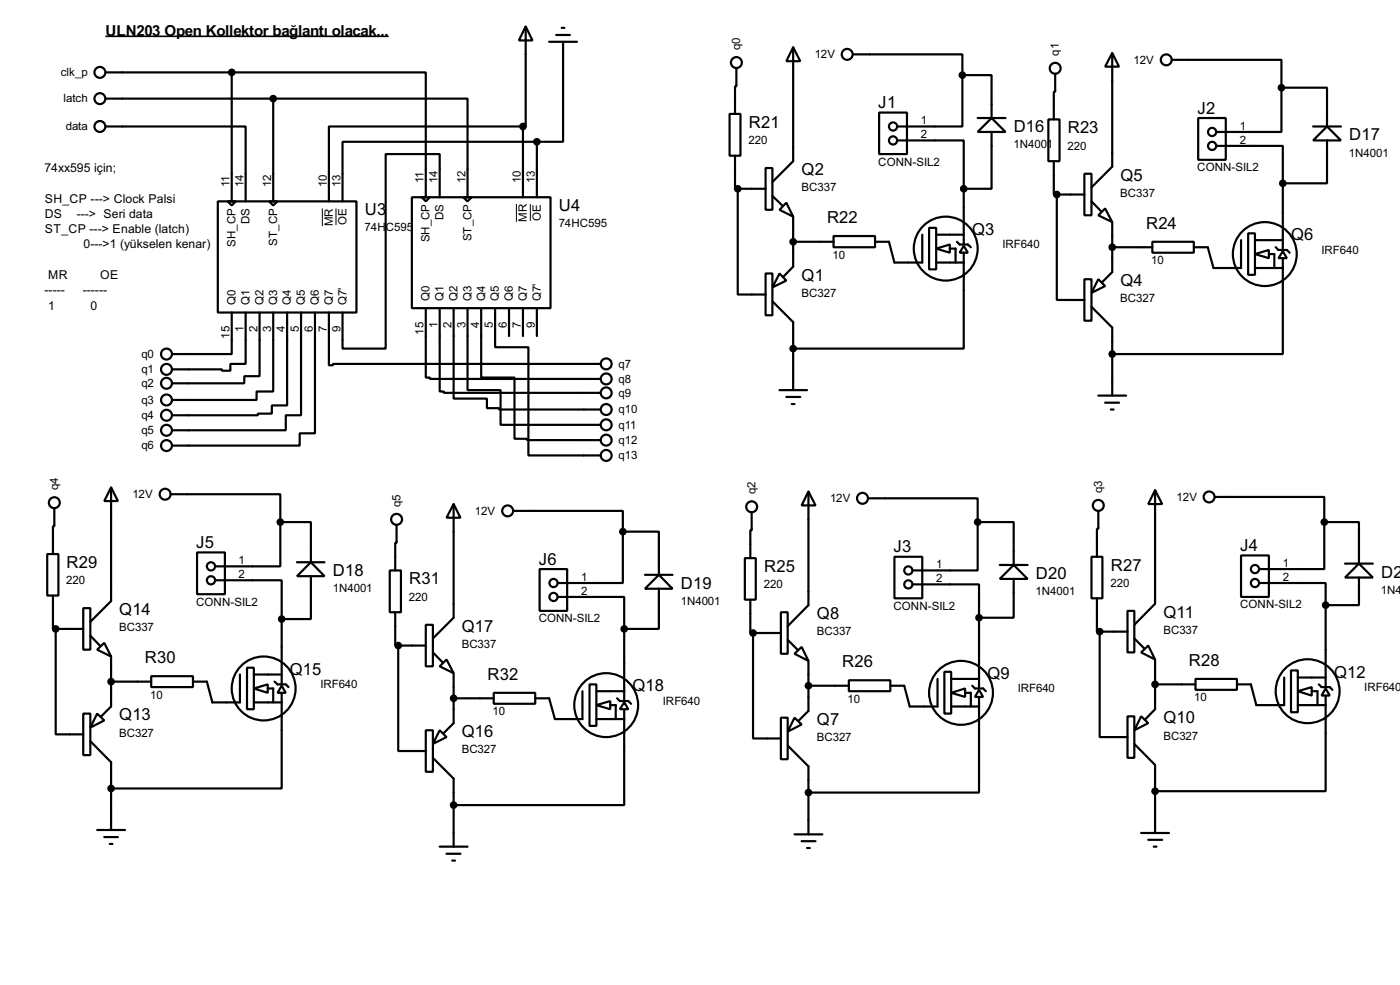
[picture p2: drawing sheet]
<svg xmlns="http://www.w3.org/2000/svg" width="256mm" height="180mm" viewBox="0 0 256 180" stroke-linecap="round" stroke-linejoin="round" font-family="sans-serif">
<g fill="none" stroke="#000" stroke-width=".4">
<path d="M19.4 13.3h23.1M19.4 18.1h30.7M42.5 13.3h35.5v22.8M42.5 13.3v23.6M50.1 18.1h35.6v18M50.1 18.1v18.8M96.3 4.9l1.3 2.5h-2.5zM96.3 4.9v18.3h-.5M100.6 7.7h5.1M101.9 6.4h2.5M102.9 5.1h.5M103.2 7.7v18.3h-4.8"/>
<path d="M134.9 12.5v3.3h-.2v5.1M145.3 8.7l1.3 2.5h-2.5zM145.3 8.7v20.8l-3.8 3.8M156.3 10h20v3.8M176.3 13.8v9.4h-11.9M176.3 13.8h5.4v7.8M193.3 13.5v3.3h-.2v5.1M203.8 9.7l1.2 2.5h-2.5zM203.8 9.7v20.8l-3.8 3.8M214.7 11h20.1v5.1M234.8 16.1v8.1h-12M234.8 16.1h8.3v7.1"/>
<path d="M19.4 23.2h25.6v13.7M39.9 36.9h25.4v20.3h-25.4zM41.7 36.9h1.5l-.7 .7zM49.3 36.9h1.6l-.8 .7zM75.5 36.1h25.4v20.3h-25.4zM77.3 36.1h1.5l-.8 .8zM80.6 36.1v-7.9h-9.9v35.6h-7.9v-6.6M84.9 36.1h1.5l-.7 .8zM95.8 23.2h-35.5v13.7M95.8 23.2v12.9M98.4 26h-35.6v10.9M98.4 26v10.1"/>
<path d="M133.7 20.9h2v7.6h-2zM134.7 28.5v6.1h.5M135.2 34.6v19.3h5.1M135.2 34.6h5.1M140.3 30.8h1.2v7.6h-1.2zM141.5 35.9l1.8 1.7M144.1 37.1l1.2 2.6-2.5-1.3zM145.3 39.7v9.1l-1.7 1.8M161.1 20.6h5.1v7.6h-5.1zM164.4 25.7h12.2v8.9M176.6 34.6v5.8M179.1 21.6h5.1"/>
<path d="M181.7 21.6l2.5 2.6h-5.1zM181.7 24.2v10.4h-5.1M192.1 21.9h2v7.6h-2zM193.1 29.5v6.1h.5M193.6 35.6v19.3h5.1M193.6 35.6h5.1M198.7 31.8h1.3v7.6h-1.3zM200 36.9l1.7 1.8M201.2 39.4l1.3-1.2 1.3 2.5zM219.5 21.6h5.1v7.7h-5.1zM222.8 26.7h12.2v6.9M235 33.6v7.9"/>
<path d="M240.6 23.2h5.1M243.1 23.2l2.6 2.5h-5.1zM243.1 25.7v7.9h-8.1M42.5 57.2v7.6h-10.9M45 57.2v9.4h-2.8v1.3h-1.5v-.3h-9.1M47.6 57.2v11.7h-2.8v1.3h-13.2M50.1 57.2v14.5h-3.1v1.5h-15.4M52.6 57.2v17h-2.8v1.5h-2.5v.3h-15.7M55.2 57.2v18.8h-2.8v2.8h-20.8M57.7 57.2v22.1h-2.8v2.3h-23.3M60.3 57.2v9.7h.7v-.3h49M78 56.4v12.7h.8v.3h31.2"/>
<path d="M80.6 56.4v15.3h.7v.2h28.7M83.1 56.4v16.6h6.1v1.7h2.3v.3h18.5M85.7 56.4v15h6v6.4h18.3M88.2 56.4v12.7h6.1v11.2h2.3v.3h13.4M90.7 56.4v7.2h6.1v19.8h13.2M93.3 56.4v5.1M95.8 56.4v5.1M98.4 56.4v5.1M140.3 50.1h1.2v7.6h-1.2zM141.5 55.2l3.8 3.8v12.4M142.8 50.1l1.3 1.3-2.6 1.2zM145.3 44.3h7.4"/>
<path d="M152.7 43.2h7.6v2.1h-7.6zM169 43v5.1h-5.1l-1-3.8h-2.6M170.2 41.7h1.3v7.6h-1.3zM171.5 45.5l2.5-.7v1.5zM171.5 48.1h5.1M171.5 43h5.1M174 45.5h1.1v2.6M175.3 44.3l.5 .5h1.5l.6 .5M176.6 45l.7 1.3h-1.5zM176.6 46.3v17.5h-31.3M176.6 40.7v4.1M198.7 51.1h1.3v7.6h-1.3z"/>
<path d="M200 56.2l3.8 3.8v12.4M201.2 51.1l1.3 1.3-2.5 1.2zM203.8 40.7v9.1l-1.8 1.8M203.8 45.3h7.3M211.1 44.3h7.6v2h-7.6zM227.4 44v5.1h-5.1l-1-3.8h-2.6M228.7 42.7h1.2v7.6h-1.2zM229.9 46.5l2.6-.7v1.5zM229.9 49.1h5.1M229.9 44h5.1M232.5 46.5h1v2.6M233.7 45.3l.5 .5h1.6l.5 .5"/>
<path d="M235 46l.8 1.3h-1.6zM235 47.3v17.5h-31.2M235 41.7v4.1M142.8 71.4h5.1M144.1 72.7h2.5M145.1 74h.5M201.2 72.4h5.1M202.5 73.7h2.5M203.5 75h.5M10 93v3.3h-.3v5.1M20.4 89.2l1.2 2.5h-2.5zM20.4 89.2v20.8l-3.8 3.8"/>
<path d="M31.3 90.5h20.1v5.1M51.4 95.6v8.1h-12M51.4 95.6h5.6v7.3M72.7 96.1v3.3h-.3v5M83.1 92.3l1.3 2.5h-2.6zM83.1 92.3v20.8l-3.8 3.8M94 93.5h20.1v3.8M114.1 97.3v9.4h-11.9M114.1 97.3h6.6v7.9M137.7 93.8v3.3h-.2v5.1M148.1 90l1.3 2.5h-2.5zM148.1 90v20.8l-3.8 3.8"/>
<path d="M159.1 91.2h20v4.4M179.1 95.6v8.8h-11.9M179.1 95.6h6.6v7.8M201.2 93.5v3.3h-.2v5.1M211.6 89.7l1.3 2.6h-2.5zM211.6 89.7v20.8l-3.8 3.9M222.6 91h20v4.6M242.6 95.6v8.6h-11.9M242.6 95.6h6.4v7.6M8.7 101.4h2v7.6h-2zM9.7 109v6.1h.5M10.2 115.1v19.3h5.1"/>
<path d="M10.2 115.1h5.1M15.3 111.3h1.3v7.6h-1.3zM16.6 116.4l1.7 1.8M17.8 118.9l1.3-1.2 1.3 2.5zM36.1 101.1h5.1v7.7h-5.1zM39.4 106.2h12.2v7.1M51.6 113.3v7.7M54.4 105.5l2.6-2.6 2.5 2.6zM54.4 102.9h5.1M57 105.5v7.8h-5.4M71.4 104.4h2.1v7.7h-2.1zM72.4 112.1v6.1h.6"/>
<path d="M73 118.2v19.3h5M73 118.2h5M78 114.4h1.3v7.6h-1.3zM79.3 119.4l1.8 1.8M98.9 104.2h5v7.6h-5zM102.2 109.3h12.2v5.8M114.4 115.1v8.9M118.2 105.2h5M120.7 105.2l2.5 2.6h-5zM120.7 107.8v7.3h-6.3M136.5 102.2h2v7.6h-2zM137.5 109.8v6.1h.5"/>
<path d="M138 115.9v19.3h5.1M138 115.9h5.1M143.1 112.1h1.2v7.6h-1.2zM144.3 117.1l1.8 1.8M145.6 119.7l1.3-1.3 1.2 2.6zM163.9 101.9h5.1v7.6h-5.1zM167.2 107h12.2v6.1M179.4 113.1v8.6M183.2 103.4h5.1M185.7 103.4l2.6 2.6h-5.1zM185.7 106v7.1h-6.3M200 101.9h2v7.6h-2z"/>
<path d="M201 109.5v6.1h.5M201.5 115.6v19.3h5.1M201.5 115.6h5.1M206.6 111.8h1.2v7.6h-1.2zM207.8 116.9l1.8 1.8M209.1 119.4l1.3-1.2 1.2 2.5zM227.4 101.7h5.1v7.6h-5.1zM230.7 106.7h12.2v4.1M242.9 110.8v10.7M246.4 103.2h5.1M249 103.2l2.5 2.5h-5.1zM249 105.7v5.1h-6.1"/>
<path d="M15.3 130.6h1.3v7.6h-1.3zM16.6 135.7l3.8 3.8v12.4M17.8 130.6l1.3 1.3-2.5 1.3zM20.4 120.2v9.1l-1.8 1.8M20.4 124.8h7.3M27.7 123.8h7.7v2h-7.7zM44 123.5v5.1h-5.1l-1-3.8h-2.5M45.3 122.2h1.2v7.6h-1.2zM46.5 126l2.6-.7v1.5zM46.5 128.6h5.1M46.5 123.5h5.1M49.1 126h1v2.6"/>
<path d="M50.3 124.8l.6 .5h1.5l.5 .5M51.6 125.5l.8 1.3h-1.5zM51.6 126.8v17.5h-31.2M51.6 121.2v4.1M78 133.7h1.3v7.6h-1.3zM79.3 138.7l3.8 3.8v12.5M80.6 133.7l1.2 1.2-2.5 1.3zM80.6 122l1.2-1.3 1.3 2.5zM83.1 123.2v9.2l-1.8 1.8M83.1 127.8h7.4M90.5 126.8h7.6v2h-7.6zM106.7 126.5v5.1h-5l-1.1-3.8h-2.5"/>
<path d="M108 125.3h1.3v7.6h-1.3zM109.3 129.1l2.5-.8v1.5zM109.3 126.5h5.1M109.3 131.6h5.1M111.8 129.1h1v2.5M113.1 127.8l.5 .5h1.5l.5 .5M114.4 128.6l.7 1.2h-1.5zM114.4 129.8v17.6h-31.3M114.4 124.3v4M143.1 131.4h1.2v7.6h-1.2zM144.3 136.5l3.8 3.8v12.4M145.6 131.4l1.3 1.2-2.6 1.3z"/>
<path d="M148.1 121v9.1l-1.7 1.8M148.1 125.5h7.4M155.5 124.5h7.6v2h-7.6zM171.8 124.3v5h-5.1l-1-3.8h-2.6M173 123h1.3v7.6h-1.3zM174.3 126.8l2.5-.8v1.6zM174.3 129.3h5.1M174.3 124.3h5.1M176.8 126.8h1.1v2.5M178.1 125.5l.5 .5h1.5l.5 .5M179.4 126.3l.7 1.3h-1.5zM179.4 127.6v17.5h-31.3"/>
<path d="M179.4 122v4M206.6 131.1h1.2v7.6h-1.2zM207.8 136.2l3.8 3.8v12.5M209.1 131.1l1.3 1.3-2.6 1.3zM211.6 120.7v9.1l-1.7 1.8M211.6 125.3h7.4M219 124.3h7.6v2h-7.6zM235.3 124v5.1h-5.1l-1-3.8h-2.6M236.5 122.7h1.3v7.7h-1.3zM237.8 126.5l2.5-.7v1.5zM237.8 129.1h5.1M237.8 124h5.1"/>
<path d="M240.3 126.5h1.1v2.6M241.6 125.3l.5 .5h1.5l.5 .5M242.9 126l.7 1.3h-1.5zM242.9 127.3v17.5h-31.3M242.9 121.7v4.1M17.8 151.9h5.1M19.1 153.2h2.5M20.1 154.5h.5M80.6 155h5.1M81.8 156.3h2.6M82.9 157.5h.5M145.6 152.7h5.1"/>
<path d="M146.9 154h2.5M147.9 155.2h.5M209.1 152.5h5.1M210.4 153.7h2.5M211.4 155h.5"/>
<circle cx="18.3" cy="13.3" r="1"/>
<circle cx="18.3" cy="18.1" r="1"/>
<circle cx="134.9" cy="11.5" r="1"/>
<circle cx="155.2" cy="10" r="1"/>
<circle cx="193.3" cy="12.5" r="1"/>
<circle cx="213.6" cy="11" r="1"/>
<circle cx="18.3" cy="23.2" r="1"/>
<circle cx="163.6" cy="23.2" r=".75"/>
<circle cx="163.6" cy="25.7" r=".75"/>
<circle cx="222" cy="26.7" r=".75"/>
<circle cx="222" cy="24.2" r=".75"/>
<circle cx="173.2" cy="45.5" r="5.9"/>
<circle cx="231.7" cy="46.5" r="5.9"/>
<circle cx="30.5" cy="64.8" r="1"/>
<circle cx="30.5" cy="67.6" r="1"/>
<circle cx="30.5" cy="78.8" r="1"/>
<circle cx="30.5" cy="73.2" r="1"/>
<circle cx="30.5" cy="76" r="1"/>
<circle cx="30.5" cy="70.2" r="1"/>
<circle cx="111" cy="77.8" r="1"/>
<circle cx="111" cy="71.9" r="1"/>
<circle cx="111" cy="66.6" r="1"/>
<circle cx="111" cy="69.4" r="1"/>
<circle cx="111" cy="75" r="1"/>
<circle cx="9.9" cy="92" r="1"/>
<circle cx="30.2" cy="90.5" r="1"/>
<circle cx="30.5" cy="81.6" r="1"/>
<circle cx="72.6" cy="95.1" r="1"/>
<circle cx="93" cy="93.5" r="1"/>
<circle cx="111" cy="80.6" r="1"/>
<circle cx="111" cy="83.4" r="1"/>
<circle cx="137.7" cy="92.8" r="1"/>
<circle cx="158" cy="91.2" r="1"/>
<circle cx="201.2" cy="92.5" r="1"/>
<circle cx="221.5" cy="91" r="1"/>
<circle cx="38.6" cy="106.2" r=".75"/>
<circle cx="38.6" cy="103.7" r=".75"/>
<circle cx="101.4" cy="109.3" r=".75"/>
<circle cx="101.4" cy="106.7" r=".75"/>
<circle cx="166.4" cy="107" r=".75"/>
<circle cx="166.4" cy="104.4" r=".75"/>
<circle cx="229.9" cy="104.2" r=".75"/>
<circle cx="229.9" cy="106.7" r=".75"/>
<circle cx="48.3" cy="126" r="5.9"/>
<circle cx="111" cy="129.1" r="5.9"/>
<circle cx="176" cy="126.8" r="5.9"/>
<circle cx="239.5" cy="126.5" r="5.9"/>
</g>
<path d="M59.1 38.2v3.2M61.6 38.2v3M94.6 37.4v3.2M97.2 37.3v3.1" fill="none" stroke="#000" stroke-width=".18"/>
<g fill="#000" stroke="#000" stroke-width=".4">
<circle cx="42.4" cy="13.3" r=".5"/>
<circle cx="50" cy="18.1" r=".5"/>
<circle cx="176.3" cy="13.8" r=".5"/>
<circle cx="234.7" cy="16.1" r=".5"/>
<circle cx="95.8" cy="23.2" r=".5"/>
<circle cx="98.3" cy="26" r=".5"/>
<circle cx="135.1" cy="34.6" r=".5"/>
<circle cx="176.5" cy="34.6" r=".5"/>
<circle cx="193.6" cy="35.6" r=".5"/>
<circle cx="235" cy="33.6" r=".5"/>
<circle cx="145.3" cy="44.3" r=".5"/>
<circle cx="203.7" cy="45.3" r=".5"/>
<circle cx="145.3" cy="63.8" r=".5"/>
<circle cx="203.7" cy="64.8" r=".5"/>
<circle cx="51.3" cy="95.6" r=".5"/>
<circle cx="114.1" cy="97.3" r=".5"/>
<circle cx="179.1" cy="95.6" r=".5"/>
<circle cx="242.6" cy="95.6" r=".5"/>
<circle cx="10.2" cy="115.1" r=".5"/>
<circle cx="51.6" cy="113.3" r=".5"/>
<circle cx="72.9" cy="118.2" r=".5"/>
<circle cx="114.3" cy="115.1" r=".5"/>
<circle cx="137.9" cy="115.9" r=".5"/>
<circle cx="179.3" cy="113.1" r=".5"/>
<circle cx="201.4" cy="115.6" r=".5"/>
<circle cx="242.8" cy="110.8" r=".5"/>
<circle cx="20.3" cy="124.8" r=".5"/>
<circle cx="83.1" cy="127.8" r=".5"/>
<circle cx="148.1" cy="125.5" r=".5"/>
<circle cx="211.6" cy="125.3" r=".5"/>
<circle cx="20.3" cy="144.3" r=".5"/>
<circle cx="83.1" cy="147.4" r=".5"/>
<circle cx="148.1" cy="145.1" r=".5"/>
<circle cx="211.6" cy="144.8" r=".5"/>
</g>
<path d="M19.3 6.7h51.9" fill="none" stroke="#000" stroke-width=".3"/>
<g font-size="3.4">
<text x="137.2" y="23.4">R21</text>
<text x="160.9" y="19.8">J1</text>
<text x="219.4" y="20.8">J2</text>
<text x="185.7" y="24.2">D16</text>
<text x="195.6" y="24.4">R23</text>
<text x="247.2" y="25.7">D17</text>
<text x="146.9" y="32.1">Q2</text>
<text x="205.3" y="33.1">Q5</text>
<text x="66.9" y="39.4">U3</text>
<text x="102.4" y="38.6">U4</text>
<text x="151.5" y="40.9">R22</text>
<text x="210" y="41.9">R24</text>
<text x="178.1" y="43">Q3</text>
<text x="236.5" y="44">Q6</text>
<text x="146.9" y="51.4">Q1</text>
<text x="205.3" y="52.4">Q4</text>
<text x="36" y="100.3">J5</text>
<text x="163.7" y="101.1">J3</text>
<text x="227.2" y="100.9">J4</text>
<text x="12.2" y="103.9">R29</text>
<text x="61" y="105.5">D18</text>
<text x="75" y="107">R31</text>
<text x="98.7" y="103.4">J6</text>
<text x="124.8" y="107.8">D19</text>
<text x="140" y="104.7">R25</text>
<text x="189.8" y="106">D20</text>
<text x="203.5" y="104.5">R27</text>
<text x="253" y="105.7">D2</text>
<text x="21.9" y="112.6">Q14</text>
<text x="149.7" y="113.3">Q8</text>
<text x="213.2" y="113.1">Q11</text>
<text x="84.6" y="115.6">Q17</text>
<text x="26.6" y="121.4">R30</text>
<text x="53.1" y="123.5">Q15</text>
<text x="89.3" y="124.5">R32</text>
<text x="154.3" y="122.2">R26</text>
<text x="180.9" y="124.3">Q9</text>
<text x="217.8" y="121.9">R28</text>
<text x="244.4" y="124">Q12</text>
<text x="21.9" y="131.9">Q13</text>
<text x="115.9" y="126.6">Q18</text>
<text x="84.6" y="134.9">Q16</text>
<text x="149.7" y="132.6">Q7</text>
<text x="213.2" y="132.4">Q10</text>
</g>
<text font-size="3.1" x="19.3" y="6.5">ULN203 Open Kollektor bağlantı olacak...</text>
<g font-size="2.5">
<text x="8.2" y="31.5">74xx595 için;</text>
<text x="8.2" y="37.1">SH_CP ---&gt; Clock Palsi</text>
<text x="8.2" y="39.9">DS</text>
<text x="14.1" y="39.9">---&gt; Seri data</text>
<text x="8.2" y="42.7">ST_CP ---&gt; Enable (latch)</text>
<text x="15.3" y="45.5">0---&gt;1 (yükselen kenar)</text>
<text x="8.2" y="53.9">-----</text>
<text x="8.8" y="51.1">MR</text>
<text x="15.2" y="53.9">------</text>
<text x="18.3" y="51.1">OE</text>
<text x="8.8" y="56.7">1</text>
<text x="16.6" y="56.7">0</text>
</g>
<g font-size="2.4">
<text x="135.6" y="9.2" transform="rotate(-90 135.6 9.2)">q0</text>
<text x="149.3" y="10.6">12V</text>
<text x="194" y="10.2" transform="rotate(-90 194 10.2)">q1</text>
<text x="207.7" y="11.6">12V</text>
<text x="11.2" y="13.9">clk_p</text>
<text x="11.7" y="18.7">latch</text>
<text x="12.1" y="23.8">data</text>
<text x="168.7" y="22.8">1</text>
<text x="227.1" y="23.8">1</text>
<text x="137.2" y="26.4">220</text>
<text x="168.7" y="25.3">2</text>
<text x="185.7" y="27.2">1N4001</text>
<text x="195.6" y="27.4">220</text>
<text x="227.1" y="26.3">2</text>
<text x="247.1" y="28.6">1N4001</text>
<text x="42.1" y="34.3" transform="rotate(-90 42.1 34.3)">11</text>
<text x="44.6" y="34.3" transform="rotate(-90 44.6 34.3)">14</text>
<text x="49.7" y="34.3" transform="rotate(-90 49.7 34.3)">12</text>
<text x="59.9" y="34.3" transform="rotate(-90 59.9 34.3)">10</text>
<text x="62.4" y="34.3" transform="rotate(-90 62.4 34.3)">13</text>
<text x="77.6" y="33.5" transform="rotate(-90 77.6 33.5)">11</text>
<text x="80.2" y="33.5" transform="rotate(-90 80.2 33.5)">14</text>
<text x="85.3" y="33.5" transform="rotate(-90 85.3 33.5)">12</text>
<text x="95.4" y="33.6" transform="rotate(-90 95.4 33.6)">10</text>
<text x="98" y="33.5" transform="rotate(-90 98 33.5)">13</text>
<text x="146.8" y="35">BC337</text>
<text x="160.9" y="30.3">CONN-SIL2</text>
<text x="205.2" y="36">BC337</text>
<text x="219.3" y="31.4">CONN-SIL2</text>
<text x="45.7" y="41.1" transform="rotate(-90 45.7 41.1)">DS</text>
<text x="61" y="41.4" transform="rotate(-90 61 41.4)">MR</text>
<text x="63.5" y="41.2" transform="rotate(-90 63.5 41.2)">OE</text>
<text x="81.3" y="40.3" transform="rotate(-90 81.3 40.3)">DS</text>
<text x="96.5" y="40.6" transform="rotate(-90 96.5 40.6)">MR</text>
<text x="99.1" y="40.4" transform="rotate(-90 99.1 40.4)">OE</text>
<text x="102.4" y="41.6">74HC595</text>
<text x="43.2" y="45.2" transform="rotate(-90 43.2 45.2)">SH_CP</text>
<text x="50.8" y="45" transform="rotate(-90 50.8 45)">ST_CP</text>
<text x="66.8" y="42.3">74H</text>
<text x="70.7" y="42.3">C595</text>
<text x="78.7" y="44.4" transform="rotate(-90 78.7 44.4)">SH_CP</text>
<text x="86.4" y="44.2" transform="rotate(-90 86.4 44.2)">ST_CP</text>
<text x="152.5" y="47.3">10</text>
<text x="183.6" y="45.4">IRF640</text>
<text x="242.1" y="46.5">IRF640</text>
<text x="210.9" y="48.3">10</text>
<text x="43.1" y="55.9" transform="rotate(-90 43.1 55.9)">Q0</text>
<text x="45.7" y="55.9" transform="rotate(-90 45.7 55.9)">Q1</text>
<text x="48.2" y="55.9" transform="rotate(-90 48.2 55.9)">Q2</text>
<text x="50.8" y="55.9" transform="rotate(-90 50.8 55.9)">Q3</text>
<text x="53.3" y="55.9" transform="rotate(-90 53.3 55.9)">Q4</text>
<text x="55.8" y="55.9" transform="rotate(-90 55.8 55.9)">Q5</text>
<text x="58.4" y="55.9" transform="rotate(-90 58.4 55.9)">Q6</text>
<text x="60.9" y="55.9" transform="rotate(-90 60.9 55.9)">Q7</text>
<text x="63.5" y="55.9" transform="rotate(-90 63.5 55.9)">Q7'</text>
<text x="78.7" y="55.1" transform="rotate(-90 78.7 55.1)">Q0</text>
<text x="81.3" y="55.1" transform="rotate(-90 81.3 55.1)">Q1</text>
<text x="83.8" y="55.1" transform="rotate(-90 83.8 55.1)">Q2</text>
<text x="86.4" y="55.1" transform="rotate(-90 86.4 55.1)">Q3</text>
<text x="88.9" y="55.1" transform="rotate(-90 88.9 55.1)">Q4</text>
<text x="91.4" y="55.1" transform="rotate(-90 91.4 55.1)">Q5</text>
<text x="94" y="55.1" transform="rotate(-90 94 55.1)">Q6</text>
<text x="96.5" y="55.1" transform="rotate(-90 96.5 55.1)">Q7</text>
<text x="99.1" y="55.1" transform="rotate(-90 99.1 55.1)">Q7'</text>
<text x="146.8" y="54.3">BC327</text>
<text x="205.2" y="55.3">BC327</text>
<text x="25.9" y="65.5">q0</text>
<text x="42.1" y="62" transform="rotate(-90 42.1 62)">15</text>
<text x="44.6" y="60.9" transform="rotate(-90 44.6 60.9)">1</text>
<text x="47.2" y="60.9" transform="rotate(-90 47.2 60.9)">2</text>
<text x="49.7" y="60.9" transform="rotate(-90 49.7 60.9)">3</text>
<text x="52.2" y="60.9" transform="rotate(-90 52.2 60.9)">4</text>
<text x="54.8" y="60.9" transform="rotate(-90 54.8 60.9)">5</text>
<text x="57.3" y="60.9" transform="rotate(-90 57.3 60.9)">6</text>
<text x="59.9" y="60.9" transform="rotate(-90 59.9 60.9)">7</text>
<text x="62.4" y="60.9" transform="rotate(-90 62.4 60.9)">9</text>
<text x="77.6" y="61.3" transform="rotate(-90 77.6 61.3)">15</text>
<text x="80.2" y="60.1" transform="rotate(-90 80.2 60.1)">1</text>
<text x="82.7" y="60.1" transform="rotate(-90 82.7 60.1)">2</text>
<text x="85.3" y="60.1" transform="rotate(-90 85.3 60.1)">3</text>
<text x="87.8" y="60.1" transform="rotate(-90 87.8 60.1)">4</text>
<text x="90.3" y="60.1" transform="rotate(-90 90.3 60.1)">5</text>
<text x="92.9" y="60.1" transform="rotate(-90 92.9 60.1)">6</text>
<text x="95.4" y="60.1" transform="rotate(-90 95.4 60.1)">7</text>
<text x="98" y="60.1" transform="rotate(-90 98 60.1)">9</text>
<text x="25.9" y="68.3">q1</text>
<text x="25.9" y="70.9">q2</text>
<text x="113.3" y="67.3">q7</text>
<text x="113.3" y="70.1">q8</text>
<text x="25.9" y="73.9">q3</text>
<text x="25.9" y="76.7">q4</text>
<text x="113.3" y="72.6">q9</text>
<text x="113.3" y="75.7">q10</text>
<text x="25.9" y="79.5">q5</text>
<text x="25.9" y="82.2">q6</text>
<text x="113.3" y="78.5">q11</text>
<text x="113.3" y="81.3">q12</text>
<text x="10.7" y="89.7" transform="rotate(-90 10.7 89.7)">q4</text>
<text x="113.3" y="84.1">q13</text>
<text x="24.3" y="91.2">12V</text>
<text x="73.4" y="92.8" transform="rotate(-90 73.4 92.8)">q5</text>
<text x="87" y="94.2">12V</text>
<text x="138.4" y="90.5" transform="rotate(-90 138.4 90.5)">q2</text>
<text x="152.1" y="91.9">12V</text>
<text x="201.9" y="90.2" transform="rotate(-90 201.9 90.2)">q3</text>
<text x="215.5" y="91.7">12V</text>
<text x="12.1" y="106.9">220</text>
<text x="43.7" y="103.3">1</text>
<text x="43.7" y="105.8">2</text>
<text x="106.5" y="106.3">1</text>
<text x="140" y="107.7">220</text>
<text x="171.5" y="104">1</text>
<text x="171.5" y="106.6">2</text>
<text x="203.5" y="107.4">220</text>
<text x="235" y="103.8">1</text>
<text x="235" y="106.3">2</text>
<text x="35.9" y="110.9">CONN-SIL2</text>
<text x="61" y="108.4">1N4001</text>
<text x="74.9" y="110">220</text>
<text x="98.7" y="113.9">CONN-SIL2</text>
<text x="106.5" y="108.9">2</text>
<text x="124.7" y="110.7">1N4001</text>
<text x="163.7" y="111.6">CONN-SIL2</text>
<text x="189.7" y="108.9">1N4001</text>
<text x="227.2" y="111.4">CONN-SIL2</text>
<text x="253" y="108.7">1N4</text>
<text x="21.8" y="115.5">BC337</text>
<text x="84.6" y="118.6">BC337</text>
<text x="149.6" y="116.3">BC337</text>
<text x="213.1" y="116.1">BC337</text>
<text x="58.7" y="126">IRF640</text>
<text x="27.5" y="127.9">10</text>
<text x="90.3" y="130.9">10</text>
<text x="121.4" y="129">IRF640</text>
<text x="155.3" y="128.7">10</text>
<text x="186.4" y="126.7">IRF640</text>
<text x="218.8" y="128.4">10</text>
<text x="249.9" y="126.5">IRF640</text>
<text x="21.8" y="134.8">BC327</text>
<text x="84.6" y="137.9">BC327</text>
<text x="149.6" y="135.6">BC327</text>
<text x="213.1" y="135.4">BC327</text>
</g>
</svg>
